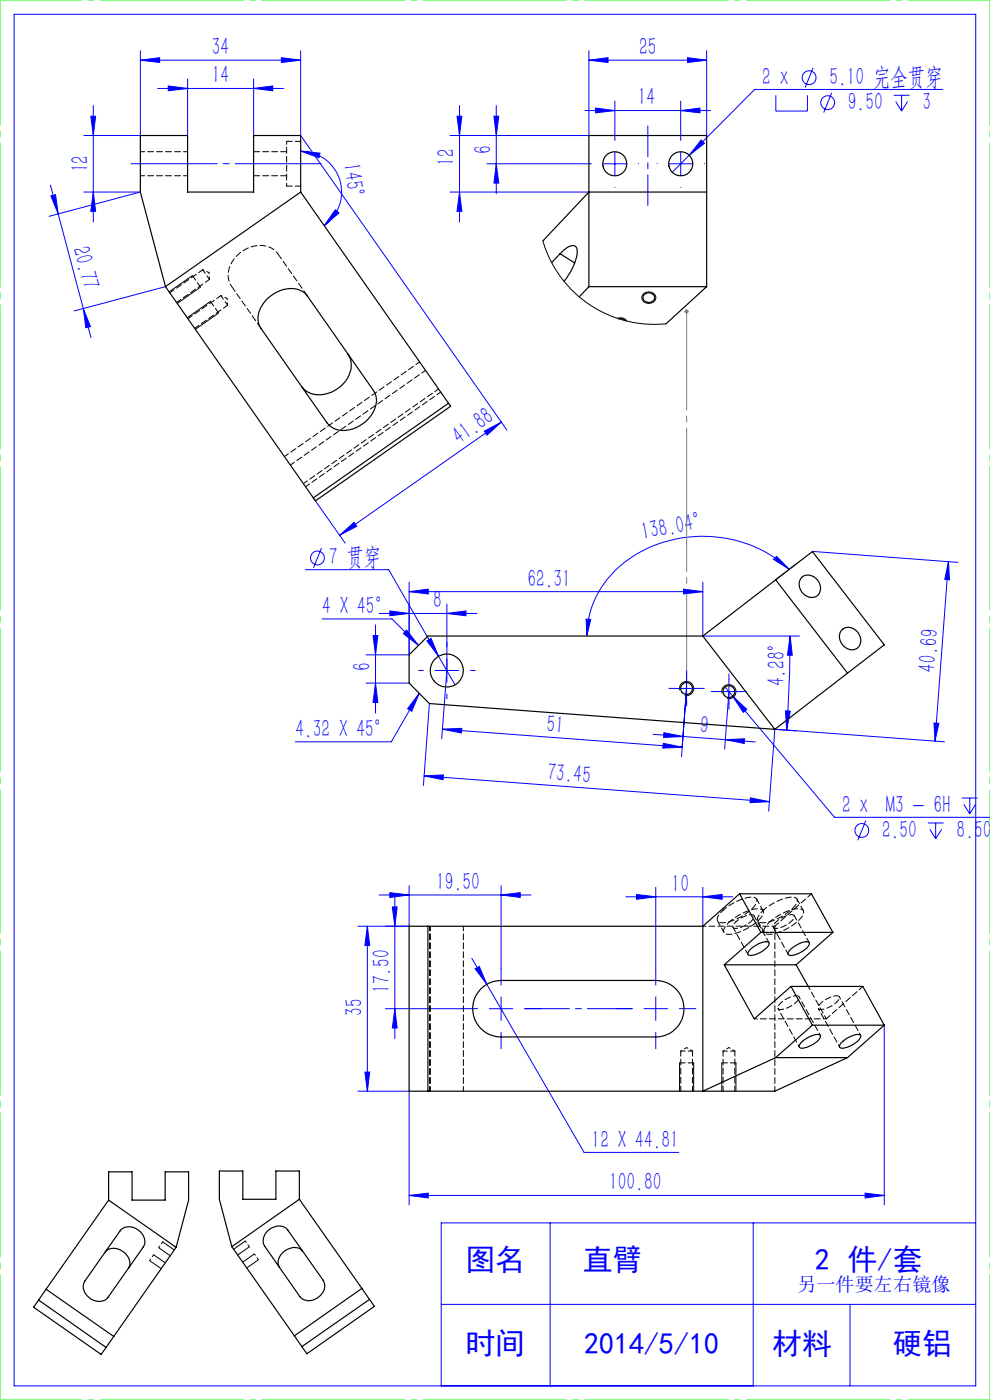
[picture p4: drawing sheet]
<svg xmlns="http://www.w3.org/2000/svg" width="210mm" height="297mm" viewBox="0 0 210 297" stroke-linecap="round" stroke-linejoin="round" font-family="sans-serif">
<g fill="none" stroke="#00f" stroke-width=".21">
<path d="M3 3h204v291h-204zM29.8 12.8l4.1-.6v1.1zM29.8 10.8v17.9h-12M29.8 12.8h34M33.4 18.8h26.7M35.7 18.2l4.1 .6-4.1 .5zM39.8 16.8v11.9M53.8 18.8l4.1-.6v1.1zM53.8 16.8v11.9M59.7 12.2l4.1 .6-4.1 .5zM63.8 10.8v17.9l43.7 62.5M124.9 12.8l4.1-.6v1.1z"/>
<path d="M124.9 12.8h25M124.9 10.8v17.9h-29.4M145.8 12.2l4.1 .6-4.1 .5zM149.9 10.8v17.9M172.5 14.4l-1.7 4.2M176.4 19.7l-1.7 4.2M200 19h-39.9l-13.9 13.9M10.7 39.3l1.6 6.1M19.3 24.7h1l-.5 4zM19.8 22.4v24.7M63.8 32.1l4.1 .4-.2 1zM63.8 32.1a8.7 8.7 0 0 1 8.3 6 8.7 8.7 0 0 1-3.3 9.8"/>
<path d="M96.9 24.7h1.1l-.5 4zM97.5 22.4v24.7M103.3 34.7h22M104.8 24.7h1l-.5 4zM105.3 22.4v18.7M105.3 34.7l.5 4.1h-1zM124.1 23.5h26.6M126.3 22.9l4.1 .6-4.1 .5zM127.9 34.7h5M130.4 21.4v8.3M130.4 32.2v5M141.9 34.7h5"/>
<path d="M144.4 23.5l4.1-.6v1.1zM144.4 21.4v8.3M144.4 32.2v5M146.2 32.9l-3.6 3.6M148.7 29.7l.7 .7-3.2 2.5zM164.6 20.2v3.4h6.7v-3.4M189.6 20.2h3.3M190 21.6l1.2 2M191.2 20.2v3.4M192.5 21.6l-1.3 2M10.8 41.6l1-.3 .5 4.1zM12.3 45.4l7 26.2"/>
<path d="M17.8 40.7h12l-19.4 5.2M19.8 40.7l.5 4.1h-1zM71.1 44.5l.8 .7-3.1 2.7zM95.5 40.7h29.4M97.5 40.7l.5 4.1h-1.1zM17.7 65.5l1.5 3.8-1 .2zM35.1 60.8l-19.4 5.2M102.7 91.5l3.7-2-3.1 2.8zM106.4 89.5l-34.4 24.1M66.5 105.6l6.7 9.6M68.2 116.3l-1.7 4.2M72 113.6l3.1-2.8 .6 .9z"/>
<path d="M164.1 118.7l.6-.7 2.7 2.8zM168.9 119.6l-4.4 3.4M172.3 117l30.9 2.3M201.2 119.1l-2.9 38.1M201.2 119.1l.2 3.9-1-.1zM64.8 120.9h17.6l14.1 24.4M68.3 131.3h14.8l5.7 5.6M79.1 134.8h1.1l-.5 4.1zM79.7 132.6v18.7M80.4 130.1h20.7M82.7 129.6l4.1 .5-4.1 .5zM86.3 133.7l2.5 3.2-3.3-2.5z"/>
<path d="M86.8 125.5l4-.5v1zM86.8 123.5v15.4h-9.2M86.8 125.5h62.3M90.6 136l.8-.6 1.6 3.8zM94.8 130.1l4-.5v1zM94.8 128.1v16.6M124.3 131.3l1 .1-.8 3.5zM145 125l4.1 .5-4.1 .5zM149.1 123.5v11.4h20.5M167.4 120.8a27.4 27.4 0 0 0-37.3 .7 19.1 19.1 0 0 0-5.6 13.4M167.6 134.9l.5 4.1h-1.1zM167.6 134.9l-.1 7.5-.6 12.5"/>
<path d="M77.6 144.9h9.2M79.7 144.9l.5 4.1h-1.1zM88.9 147.1l-1.6 3.8-.8-.5zM88.9 147.1l-5.9 10.3h-20.3M91.1 149.3l-1.3 17.3M92.3 142.2h5M93.8 154.7l4.2-.2-.1 1zM93.8 154.7l50.9 3.8M94.8 142.2l-1.1 14.5M138.5 155.8l6.4 .4M140.7 157.7l4 .8-4.1 .2zM140.8 155.4l4.1 .8-4.1 .3z"/>
<path d="M143.1 146h5M144.9 156.2l15.3 1.2M145.6 143.5v5.9M145.6 146l-1 14.5M152.1 146.7h5M153.8 145.8l1.6 1.9M153.8 156.9l4.1-.2v1zM154.6 146.7l-.9 12.2M154.6 144.2v5M155.4 147.7l3 2.8-.7 .6zM155.4 147.7l21.6 25.7h33.1M164.4 154.7l35.9 2.7"/>
<path d="M166.6 150.8l1 .1-.7 4zM168.8 155l-4.4-.3-1.3 17.4M198.1 153.4l1 .1-.8 3.7zM90 164.6l4.1-.2-.1 1zM90 164.6l73.2 5.5M159.2 169.3l4 .8-4.1 .2zM183.7 174.1l-1.7 4.2M196.8 174.6h3.4M197.2 175.9l1.3 2M198.5 174.6v3.3M199.7 175.9l-1.2 2M204 169.3h3.4"/>
<path d="M204.4 170.6l1.3 2M205.7 169.3v3.3M206.9 170.6l-1.2 2M77.9 196.5l.5 4.1h-1zM77.9 196.5v35M80.4 189.9h32.2M82.7 189.4l4.1 .5-4.1 .5zM83.2 192.4h1l-.5 4.1zM83.7 190.1v30.2M86.8 187.9v8.6h-10.9M106.3 189.9l4-.5v1zM106.3 187.9v17.6"/>
<path d="M132.8 190.2h22.6M135 189.8l4.1 .4-4.1 .6zM139.1 188.2v17.3M149.1 190.2l4.1-.4v1zM149.1 188.2v8.3M81.7 214h16.1M83.7 214l.5 4.1h-1zM100.1 203.3l3.2 5.5M100.8 205.5l.9-.5 1.6 3.8zM103.3 208.8l20.6 35.7h20.1M103.8 214h5M106.3 211.5v5"/>
<path d="M187.6 217.5v38.1M75.9 231.5h10.9v24.1M77.4 227.4h1l-.5 4.1zM86.8 253.6l4-.5v1zM86.8 253.6h100.8M116.7 259.4v34.6M159.8 259.4v34.6M183.5 253.1l4.1 .5-4.1 .5zM207 259.4h-113.4v34.6M93.6 276.7h113.4M180.3 276.7v17.3"/>
<circle cx="171.6" cy="16.5" r="1.46"/>
<circle cx="175.6" cy="21.8" r="1.46"/>
<circle cx="67.3" cy="118.4" r="1.46"/>
<circle cx="182.8" cy="176.2" r="1.47"/>
</g>
<path d="M145.1 66.1h1M145.3 65.7l.7 .7M145.6 65.5v1.1M146 65.7l-.7 .7" fill="none" stroke="#808080" stroke-width=".21"/>
<g fill="none" stroke="#000" stroke-width=".21">
<path d="M40.8 58.5l-4.9 3.4M42.5 60.9l-4.9 3.5M44.6 64l-4.9 3.4M46.4 66.4l-4.9 3.4M131 67.5a1.71 1.71 0 0 1 2 .6M136.6 62.3a1.58 1.58 0 0 1 2.5 .8 1.53 1.53 0 0 1-1.5 1.3 1.53 1.53 0 0 1-1.5-1.3zM144.2 146.4a1.49 1.49 0 0 1 1.3-1.8 1.49 1.49 0 0 1 1.6 1.6 1.49 1.49 0 0 1-1.9 1.3M153.2 147.1a1.49 1.49 0 0 1 1.3-1.9 1.49 1.49 0 0 1 1.6 1.7 1.49 1.49 0 0 1-1.9 1.3M144.1 225.5v6M147.1 225.5v6M153.1 225.5v6M156.1 225.5v6"/>
<path d="M31.8 267.4l2.4 1.7M32.6 266.2l2.5 1.7M33.7 264.7l2.4 1.7M34.5 263.5l2.5 1.7M52 263.3l-2.4 1.7M52.9 264.5l-2.5 1.7M53.9 266l-2.4 1.8M54.8 267.3l-2.4 1.7"/>
</g>
<path d="M32.6 266.2l-.8 1.2M34.5 263.4l-.8 1.3M52.9 264.5l-.9-1.2M54.8 267.2l-.8-1.2" fill="none" stroke="#000" stroke-width=".21" stroke-dasharray="1.3 .6" stroke-dashoffset=".8"/>
<path d="M27.8 34.7h40.4" fill="none" stroke="#00f" stroke-width=".21" stroke-dasharray="30.5 1.3 1.3 1.3" stroke-dashoffset="12.2"/>
<path d="M0 0h210M0 297h210" fill="none" stroke="#0f0" stroke-width=".21" stroke-dasharray="30.5 1.3 1.3 1.3" stroke-dashoffset="13.1"/>
<path d="M210 0v297M0 297v-297" fill="none" stroke="#0f0" stroke-width=".21" stroke-dasharray="30.5 1.3 1.3 1.3" stroke-dashoffset="3.9"/>
<path d="M145.7 146v-80" fill="none" stroke="#808080" stroke-width=".21" stroke-dasharray="30.5 1.3 1.3 1.3" stroke-dashoffset="9.5"/>
<g fill="none" stroke="#00f" stroke-width=".21" stroke-dasharray="30.5 1.3 1.3 1.3">
<path d="M125.4 34.7h.1M130.4 29.7h.1M130.4 39.7v.1M135.4 34.7h.1M139.4 34.7h.1M144.4 29.7h.1M144.4 39.7v.1M149.4 34.7h.1M94.8 137.2v-1M89.8 142.2h-1M94.8 147.2v1M99.8 142.2h1"/>
<path d="M143.2 146h-1.3M145.7 143.5v-1.2M145.7 148.5v1.3M148.2 146h1.2M152.1 146.7h-1.2M154.6 144.2v-1.2M154.6 149.2v1.3M157.1 146.7h1.3M101.3 214h-3.5M106.3 209v-3.5M106.3 219v3.5M111.3 214h3.5"/>
<path d="M134.1 214h-3.5M139.1 214h2.5M139.1 214v-2.5M139.1 214h-2.5M139.1 214v2.5M139.1 209v-3.5M139.1 219v3.5M144.1 214h3.5"/>
</g>
<path d="M137.4 26.7v16.9" fill="none" stroke="#00f" stroke-width=".21" stroke-dasharray="30.5 1.3 1.3 1.3" stroke-dashoffset="24"/>
<path d="M42.5 60.9l-1.7-2.4M46.4 66.4l-1.7-2.5M147.2 225.5h-3M156.1 225.5h-3" fill="none" stroke="#000" stroke-width=".21" stroke-dasharray="1.3 .6" stroke-dashoffset=".1"/>
<path d="M111.3 214h22.8" fill="none" stroke="#00f" stroke-width=".21" stroke-dasharray="30.5 1.3 1.3 1.3" stroke-dashoffset="21"/>
<g fill="#00f">
<path d="M71.1 44.5l.8 .7-3.1 2.7zM63.8 32.1l4.1 .4-.2 1z"/>
<path d="M17.7 65.5l1.5 3.8-1 .2zM10.8 41.6l1-.3 .5 4.1z"/>
<path d="M144.4 23.5l4.1-.6v1.1zM126.3 22.9l4.1 .6-4.1 .5z"/>
<path d="M29.8 12.8l4.1-.6v1.1zM59.7 12.2l4.1 .6-4.1 .5zM148.7 29.7l-2.5 3.2 3.2-2.5zM86.3 133.7l2.5 3.2-3.3-2.5zM90.6 136l2.4 3.2-1.6-3.8zM155.4 147.7l2.3 3.4 .7-.6zM88.9 147.1l-1.6 3.8-.8-.5zM100.8 205.5l2.5 3.3-1.6-3.8z"/>
<path d="M86.8 253.6l4-.5v1zM183.5 253.1l4.1 .5-4.1 .5z"/>
<path d="M135 189.8l4.1 .4-4.1 .6zM149.1 190.2l4.1-.4v1z"/>
<path d="M82.7 189.4l4.1 .5-4.1 .5zM106.3 189.9l4-.5v1z"/>
<path d="M82.7 129.6l4.1 .5-4.1 .5zM94.8 130.1l4-.5v1z"/>
<path d="M86.8 125.5l4-.5v1zM145 125l4.1 .5-4.1 .5z"/>
<path d="M145.8 12.2l4.1 .6-4.1 .5zM124.9 12.8l4.1-.6v1.1z"/>
<path d="M164.1 118.7l.6-.7 2.7 2.8zM124.3 131.3l1 .1-.8 3.5z"/>
<path d="M72 113.6l3.1-2.8 .6 .9zM102.7 91.5l3.7-2-3.1 2.8z"/>
<path d="M198.1 153.4l1 .1-.8 3.7zM201.2 119.1l.2 3.9-1-.1z"/>
<path d="M166.6 150.8l1 .1-.7 4zM167.6 134.9l.5 4.1h-1.1z"/>
<path d="M97.5 40.7l.5 4.1h-1.1zM96.9 24.7h1.1l-.5 4z"/>
<path d="M105.3 34.7l.5 4.1h-1zM104.8 24.7h1l-.5 4z"/>
<path d="M83.7 214l.5 4.1h-1zM83.2 192.4h1l-.5 4.1z"/>
<path d="M19.3 24.7h1l-.5 4zM19.8 40.7l.5 4.1h-1z"/>
<path d="M77.9 196.5l.5 4.1h-1zM77.4 227.4h1l-.5 4.1z"/>
<path d="M79.1 134.8h1.1l-.5 4.1zM79.7 144.9l.5 4.1h-1.1z"/>
<path d="M90 164.6l4.1-.2-.1 1zM159.2 169.3l4 .8-4.1 .2zM93.8 154.7l4.2-.2-.1 1zM140.7 157.7l4 .8-4.1 .2zM140.8 155.4l4.1 .8-4.1 .3zM153.8 156.9l4.1-.2v1z"/>
<path d="M35.7 18.2l4.1 .6-4.1 .5zM53.8 18.8l4.1-.6v1.1z"/>
</g>
<g fill="none" stroke="#000" stroke-width=".25">
<path d="M63.8 40.7l-28.7 20.1M63.8 40.7v-12h-10v12h-14v-12h-10v12l5.3 20.1M63.8 40.7l31.3 44.8M118.8 53.8l1.8-1.5a1.09 1.09 0 0 1 1.3-.1 1.09 1.09 0 0 1 .5 1.2 11.8 11.8 0 0 1-2.7 6.3M118.8 53.8l-1.8 1.9M118.8 53.8l3.1 2M149.9 40.7h-25l-9.8 10.4M35.1 60.8l31.4 44.8M56.5 63.6a6.5 6.5 0 0 1 7.8-1.7l.9 .9 14 20.1a5 5 0 0 1-1.1 6 6.7 6.7 0 0 1-7.3 2l-1.4-1.2-14-20a4.9 4.9 0 0 1 1.1-6.1zM73.8 75.1a5.2 5.2 0 0 1-1.6 6.9 6.3 6.3 0 0 1-7.4 .9l-.8-.9M124.9 60.8v-32.1h25v32.1M124.9 60.8h25"/>
<path d="M124.9 60.8l-2 2.2M131.3 67.7a1.39 1.39 0 0 1 1.3 .3M136.7 62.5a1.21 1.21 0 0 1 1.4-.3 1.21 1.21 0 0 1 .6 1.4 1.27 1.27 0 0 1-1.3 .6 1.27 1.27 0 0 1-1-1.2zM149.9 60.8l-8.6 7.9M95.1 85.5l-28.6 20.1M95.1 85.5l.5 .7-28.7 20.1-.4-.7M149.1 134.9h-58.3l-4 4v6l4.3 4.4 73.3 5.4M149.1 134.9l15.3 19.8M149.1 134.9l23.2-17.9 15.3 19.8-23.2 17.9M164.5 123l15.3 19.8M169.9 122.6a2.45 2.45 0 0 1 4 1.4 1.98 1.98 0 0 1-.5 2.4 1.98 1.98 0 0 1-2.5-.1 2.69 2.69 0 0 1-1-3.7zM178.5 133.7a2.42 2.42 0 0 1 4 1.3 2.03 2.03 0 0 1-.8 2.6 2.03 2.03 0 0 1-2.7-.5 2.61 2.61 0 0 1-.5-3.4z"/>
<path d="M90.8 196.5v35M149.1 196.5h-62.3v35h77.6l15.4-7.1M149.1 196.5v35l15.4-7.1M156.9 189.6l4.5 8.2M156.9 189.6l-7.8 6.9M156.9 189.6h15.2l4.6 8.2M161.4 197.8l-7.8 6.9M161.4 197.8h15.3M176.7 197.8l-7.8 6.9M102 209.8a6 6 0 0 1 4.3-1.8h32.8a6 6 0 0 1 6 6 6 6 0 0 1-6 6h-32.8a6 6 0 0 1-5.6-3.7 6 6 0 0 1 1.3-6.5zM153.6 204.7l6.4 11.4 7.8-6.8M153.6 204.7h15.3"/>
<path d="M159 201.5a4.8 4.8 0 0 1 4-1.6 1.03 1.03 0 0 1-.6 1.4 4.6 4.6 0 0 1-3.7 1.3 .68 .68 0 0 1 .3-1.1zM167.6 201.5a5 5 0 0 1 4-1.6 1.05 1.05 0 0 1-.6 1.4 4.7 4.7 0 0 1-3.7 1.3 .68 .68 0 0 1 .3-1.1zM167.8 209.3l4.5 8.2M167.8 209.3h15.2l4.6 8.2M168.9 204.7l2.5 4.6M172.3 217.5l-7.8 6.9M172.3 217.5h15.3M187.6 217.5l-7.8 6.9M164.5 224.4h15.3M170.2 220.9a4.7 4.7 0 0 1 3.7-1.3 1.02 1.02 0 0 1-.5 1.3 5.9 5.9 0 0 1-3.5 1.5l-.2-.2a1.02 1.02 0 0 1 .5-1.3zM178.5 221.2a5.8 5.8 0 0 1 3.7-1.7 .41 .41 0 0 1 .3 .6 5.4 5.4 0 0 1-4.1 2.3l-.2-.2a.68 .68 0 0 1 .3-1zM23 254.6l14.4 10"/>
<path d="M23 254.6l-13.2 18.9M23 254.6v-6h5v6h7v-6h5v6l-2.6 10M63.5 254.4l-14.3 10.1M63.5 254.4l13.3 18.9M63.5 254.4v-6h-5v6h-7v-6h-5v6l2.7 10.1M8.2 275.8l14.3 10.1M8.2 275.8l-1.1 1.5 14.3 10 1.1-1.4M9.8 273.5l14.3 10M9.8 273.5l-1.6 2.3M22.3 265.6a2.95 2.95 0 0 1 4.4 .4 2.49 2.49 0 0 1 .5 3.1M25.6 260.9a3.3 3.3 0 0 1 5.1 2.5v.6l-.3 .6-7.5 10.6a2.96 2.96 0 0 1-4.6-.6 2.43 2.43 0 0 1-.3-2.8zM37.4 264.6l-13.3 18.9"/>
<path d="M49.2 264.5l13.2 18.9M56.9 261a2.86 2.86 0 0 1 4.2 0l7.4 10.6a3.1 3.1 0 0 1-2.5 4.3 2.35 2.35 0 0 1-2.4-.8l-7.4-10.7a2.64 2.64 0 0 1 .7-3.4zM64.2 265.5a2.69 2.69 0 0 0-3.7-.2 2.76 2.76 0 0 0-1.2 3.6M76.8 273.3l-14.4 10.1M76.8 273.3l1.6 2.4M78.4 275.7l1 1.4-14.3 10.1-1.1-1.5M78.4 275.7l-14.4 10M24.1 283.5l-1.6 2.4M62.4 283.4l1.6 2.3"/>
<circle cx="130.4" cy="34.7" r="2.55"/>
<circle cx="144.4" cy="34.7" r="2.55"/>
<circle cx="94.8" cy="142.2" r="3.5"/>
<circle cx="145.6" cy="146.1" r="1.26"/>
<circle cx="154.6" cy="146.7" r="1.25"/>
</g>
<path d="M60.8 30v9.5M156.2 195.5a4.5 4.5 0 0 1 3.6-1.4 .98 .98 0 0 1-.5 1.4 4.5 4.5 0 0 1-3.7 1.3 .98 .98 0 0 1 .6-1.3M164.4 196.5h-15.3M164.7 195.5a4.5 4.5 0 0 1 3.7-1.4 .98 .98 0 0 1-.6 1.4 4.5 4.5 0 0 1-3.7 1.3 .98 .98 0 0 1 .6-1.3M165.6 214.2a5.1 5.1 0 0 0 3.9-2.5 .85 .85 0 0 0-1.3-.4 4.8 4.8 0 0 0-3.2 2.4 .48 .48 0 0 0 .6 .5M174.1 214.2a5.1 5.1 0 0 0 4-2.5 .85 .85 0 0 0-1.4-.4 4.8 4.8 0 0 0-3.2 2.4 .48 .48 0 0 0 .6 .5M175.3 216.1h-15.3" fill="none" stroke="#000" stroke-width=".21" stroke-dasharray="1.3 .6" stroke-dashoffset=".6"/>
<path d="M44.4 59.3l-1.4-2.1M48.3 64.8l-1.5-2.1M89 76.8l-28.6 20M90.3 78.6l-28.7 20M64.4 102.6l28.7-20.1M64.8 103.2l28.7-20M91.3 196.5v35M164.4 196.5v35M91.1 231.5v-35M98.3 231.5v-35M146.9 223h-2.5M155.9 223h-2.5" fill="none" stroke="#000" stroke-width=".21" stroke-dasharray="1.3 .6" stroke-dashoffset=".3"/>
<path d="M55.4 69.7l-6.3-9M65.2 62.8l-6.3-9" fill="none" stroke="#000" stroke-width=".21" stroke-dasharray="1.3 .6" stroke-dashoffset="-.1"/>
<g fill="none" stroke="#000" stroke-width=".21" stroke-dasharray="1.3 .6" stroke-dashoffset=".7">
<path d="M44.3 57.8l-1.3-.6M44.4 59.3l-.1-1.5M58.9 53.8a5.5 5.5 0 0 0-7.6-.4 5.5 5.5 0 0 0-2.2 7.3M48.2 63.3l-1.4-.6M48.3 64.8l-.1-1.5M165 213.9l4.6 8.2M173.6 213.9l4.5 8.2M174 219.7l-4.5-8.2M182.6 219.7l-4.6-8.2M145.7 222.2l-1.3 .8M146.9 223l-1.2-.8M154.6 222.2l-1.2 .8"/>
<path d="M155.9 223l-1.3-.8"/>
</g>
<path d="M60.8 39.5h3M63.8 30h-3" fill="none" stroke="#000" stroke-width=".21" stroke-dasharray="1.3 .6" stroke-dashoffset=".1"/>
<path d="M53.8 37.3h7M60.8 32.2h-7" fill="none" stroke="#000" stroke-width=".21" stroke-dasharray="1.3 .6"/>
<path d="M29.8 37.3h10M39.8 32.2h-10" fill="none" stroke="#000" stroke-width=".21" stroke-dasharray="1.3 .6" stroke-dashoffset=".4"/>
<g fill="none" stroke="#000" stroke-width=".21" stroke-dasharray="1.3 .6" stroke-dashoffset=".2">
<path d="M43 57.2l-7 4.9M37.5 64.2l6.9-4.9M41.3 69.6l7-4.8M46.8 62.7l-6.9 4.9M152.2 195.3l1.4 2.5M155.5 196.7l3.2 5.8M160.7 195.3l1.4 2.5M161.9 193.2l-1.4-2.5M163.1 200l-3.2-5.7M164 196.7l3.2 5.8M164.4 196.5l7.8-6.9M170.4 193.2l-1.3-2.5"/>
<path d="M171.7 200l-3.2-5.7M175.3 216.1l7.8-6.8M144.4 223v8.5M146.9 231.5v-8.5M153.4 223v8.5M155.9 231.5v-8.5"/>
</g>
<path d="M115.1 51.1l1.5 3.7 .9 1.9 1.5 2.2 2.6 2.9 3.3 2.8 3.8 2.1 4.1 1.4 4.1 .7 4.4-.1" fill="none" stroke="#000" stroke-width=".21"/>
<path d="M153.5 193a10.2 10.2 0 0 1 6.3-2.7 .86 .86 0 0 1 .8 .7 .86 .86 0 0 1-.3 .9 10.4 10.4 0 0 1-7.4 3.8 .86 .86 0 0 1-.8-.6 .86 .86 0 0 1 .3-.9l1.1-1.2M154.8 195.5a10.2 10.2 0 0 1 6.4-2.7 .86 .86 0 0 1 .8 .6 .86 .86 0 0 1-.4 1 10.4 10.4 0 0 1-7.3 3.8 .86 .86 0 0 1-.8-.6 .86 .86 0 0 1 .3-1l1-1.1M162 193a10.2 10.2 0 0 1 6.4-2.7 .86 .86 0 0 1 .8 .7 .86 .86 0 0 1-.4 .9 10.4 10.4 0 0 1-7.4 3.8 .86 .86 0 0 1-.8-.6 .86 .86 0 0 1 .4-.9l1-1.2M163.4 195.5a10.2 10.2 0 0 1 6.3-2.7 .86 .86 0 0 1 .8 .6 .86 .86 0 0 1-.3 1 10.4 10.4 0 0 1-7.4 3.8 .86 .86 0 0 1-.8-.6 .86 .86 0 0 1 .3-1l1.1-1.1M175.3 216.1l-3.8-6.8" fill="none" stroke="#000" stroke-width=".21" stroke-dasharray="1.3 .6" stroke-dashoffset=".5"/>
<g font-size="6.3" fill="#00f">
<text x="98.7" y="269.5">图名</text>
<text x="123.6" y="269.5">直臂</text>
<text x="172.8" y="269.5">2 件/套</text>
<text x="98.7" y="287.3">时间</text>
<text x="123.9" y="287.3">2014/5/10</text>
<text x="163.8" y="287.3">材料</text>
<text x="189.3" y="287.3">硬铝</text>
</g>
<g font-size="5.3" fill="#00f">
<text x="45" y="11.7">34</text>
<text x="135.6" y="11.7">25</text>
<text x="45" y="17.7">14</text>
<text x="135.3" y="22.4">14</text>
<text x="161.7" y="18">2 x</text>
<text x="175.9" y="18">5.10 完全贯穿</text>
<text x="179.9" y="23.3">9.50</text>
<text x="195.7" y="23.3">3</text>
<text x="72.8" y="34.8" transform="rotate(82 72.8 34.8)">145°</text>
<text x="96.4" y="35.1" transform="rotate(-90 96.4 35.1)">12</text>
<text x="104.2" y="32.7" transform="rotate(-90 104.2 32.7)">6</text>
<text x="18.7" y="36.6" transform="rotate(-90 18.7 36.6)">12</text>
<text x="15.4" y="52.7" transform="rotate(75 15.4 52.7)">20.77</text>
<text x="97.5" y="94.5" transform="rotate(-35 97.5 94.5)">41.88</text>
<text x="69.8" y="119.9">7 贯穿</text>
<text x="136.4" y="114.6" transform="rotate(-11 136.4 114.6)">138.04°</text>
<text x="111.9" y="124.4">62.31</text>
<text x="68.4" y="130.2">4 X 45°</text>
<text x="91.9" y="129.1">8</text>
<text x="78.6" y="142.3" transform="rotate(-90 78.6 142.3)">6</text>
<text x="198.4" y="142.7" transform="rotate(-86 198.4 142.7)">40.69</text>
<text x="166.4" y="145.6" transform="rotate(-89 166.4 145.6)">4.28°</text>
<text x="115.9" y="155.3" transform="rotate(4 115.9 155.3)">51</text>
<text x="148.4" y="155.4" transform="rotate(4 148.4 155.4)">9</text>
<text x="62.7" y="156.3">4.32 X 45°</text>
<text x="116" y="165.5" transform="rotate(4 116 165.5)">73.45</text>
<text x="178.6" y="172.4">2 x M3 - 6H</text>
<text x="187.1" y="177.7">2.50</text>
<text x="202.9" y="177.7">8.50</text>
<text x="92.5" y="188.8">19.50</text>
<text x="142.5" y="189.2">10</text>
<text x="76.9" y="215.5" transform="rotate(-90 76.9 215.5)">35</text>
<text x="82.7" y="210.7" transform="rotate(-90 82.7 210.7)">17.50</text>
<text x="125.5" y="243.5">12 X 44.81</text>
<text x="129.2" y="252.5">100.80</text>
</g>
<text font-size="4.1" fill="#00f" x="169.1" y="273.9">另一件要左右镜像</text>
</svg>
